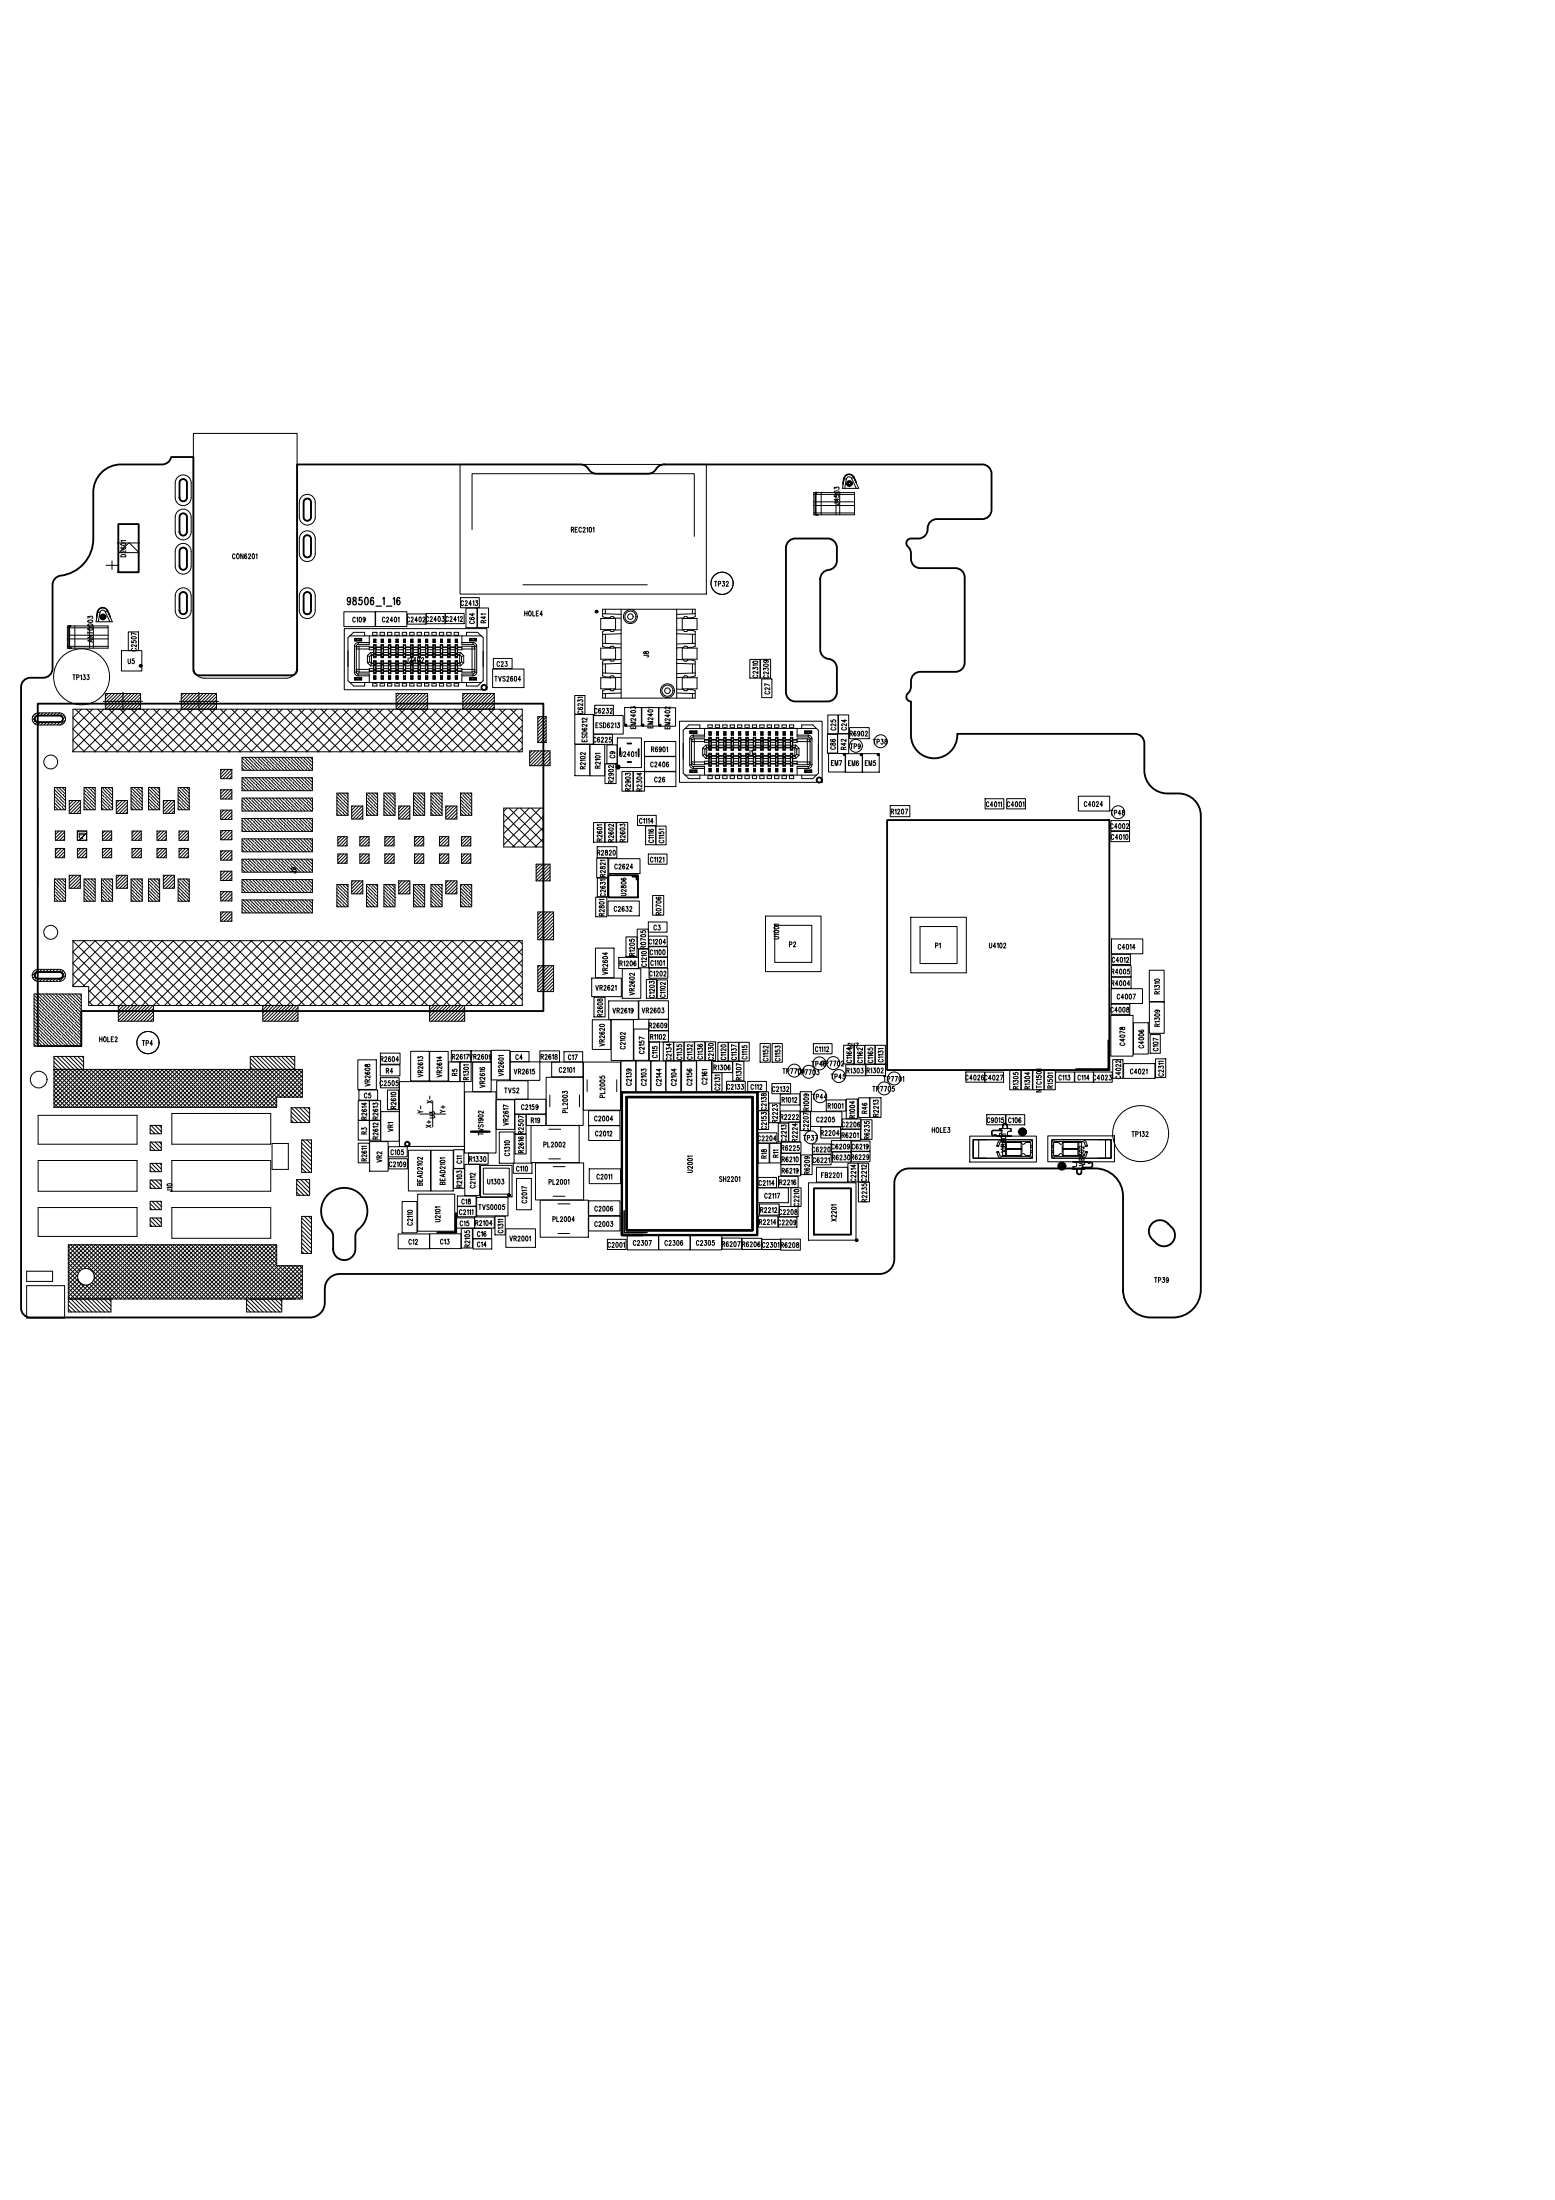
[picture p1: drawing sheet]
<svg xmlns="http://www.w3.org/2000/svg" width="210mm" height="297mm" viewBox="0 0 210 297" stroke-linecap="round" stroke-linejoin="round" font-family="sans-serif">
<g fill="none" stroke="#000" stroke-width=".25">
<path d="M13.7 63.8a3.7 3.7 0 0 1 2.6-1.1h5.6a1.25 1.25 0 0 0 1.2-1h3v28.7a.75 .75 0 0 0 .8 .8h12.5a.75 .75 0 0 0 .7-.8v-27.7h38.3a1.45 1.45 0 0 1 1.2 .9l.6 .3 .3 .1h7a1.45 1.45 0 0 0 1.3-.9l.5-.3 .3-.1h43a1.25 1.25 0 0 1 1.2 1.3v4.8a1.25 1.25 0 0 1-1.2 1.3h-6.1a1.25 1.25 0 0 0-1.3 1.2 1.26 1.26 0 0 1-1.2 1.4h-1a.67 .67 0 0 0-.7 .6 .67 .67 0 0 0 .4 .7 1.94 1.94 0 0 1 .3 1.5 1.25 1.25 0 0 0 1.2 1.2h4.8a1.25 1.25 0 0 1 1.2 1.3v11.5a1.25 1.25 0 0 1-1.2 1.2h-4.8a1.25 1.25 0 0 0-1.2 1.3 1.87 1.87 0 0 1-.6 1.8 .63 .63 0 0 0 .6 .9v4.6a3.1 3.1 0 0 0 3.2 3.1 3.1 3.1 0 0 0 3-3.3h24a1.25 1.25 0 0 1 1.3 1.2v3.7a3.1 3.1 0 0 0 3.1 3.1h1.5a3 3 0 0 1 3 3v64a3.8 3.8 0 0 1-3.8 3.8h-3a3.8 3.8 0 0 1-3.7-3.8v-12.6a3.7 3.7 0 0 0-3.8-3.7h-25.1a2 2 0 0 0-2 2v10.2a2 2 0 0 1-2 2h-72.9a2 2 0 0 0-2 2v1.9a2 2 0 0 1-2 2h-37.7a1.25 1.25 0 0 1-1.3-1.3v-83.8a1.25 1.25 0 0 1 1.3-1.3h1.7a1.25 1.25 0 0 0 1.3-1.2v-11.3a1.25 1.25 0 0 1 1.1-1.3 5 5 0 0 0 4.4-4.9v-6.3a3.7 3.7 0 0 1 1.1-2.7zM106.3 73.2l.6-.4 .4-.1h4.4a1.25 1.25 0 0 1 1.3 1.3v1.7a1.41 1.41 0 0 1-1.5 1.3 1.25 1.25 0 0 0-.8 1.2v9.5a1.41 1.41 0 0 0 1.5 1.4 1.25 1.25 0 0 1 .8 1.1v3.3a1.25 1.25 0 0 1-1.3 1.2h-4.4a1.25 1.25 0 0 1-1.2-1.2v-19.5zM155.5 165.2a1.5 1.5 0 0 1 2.1 0 1.75 1.75 0 0 1 .6 2.6 1.5 1.5 0 0 1-2.2 0 1.9 1.9 0 0 1-.9-1.9z"/>
<circle cx="55" cy="154.5" r=".3"/>
</g>
<g fill="none" stroke="#000" stroke-width=".13">
<path d="M62.1 62.7h33.2v17.5h-33.2zM63.7 71.5v-7.5h30v8.4M46.5 84.9h19.2v8.2h-19.2zM47.2 85.9h17.8M48 83.5a.18 .18 0 0 0-.3-.2 .18 .18 0 0 0-.1 .3v.1a.18 .18 0 0 0 .1 .3 .18 .18 0 0 0 .3-.2M48.2 83.5l.1-.2v.7M48.5 83.4l.1-.1a.38 .38 0 0 1 0 .7l-.1-.3zM49.3 83.6l-.1 .1a.17 .17 0 0 1-.2-.2 .17 .17 0 0 1 .3-.1l-.1 .6-.2-.1M50.7 82.6h4.2v2h-4.2zM55 82.9h2.5v1.4h-2.5zM64.4 82.1h1.5v2.6h-1.5zM66.6 88.9h2.5v1.4h-2.5z"/>
<path d="M77.6 93.9h1.4v2.5h-1.4zM80.1 96.6h4v2.5h-4zM84.3 95.5h2.3v2.5h-2.3zM86.6 95.5h2.3v2.5h-2.3zM88.9 95.6h2.3v2.5h-2.3zM91.7 97.4h19.3v8.2h-19.3zM92.5 98.4h17.7l.3 .2v5.8M101.2 89h1.4v2.6h-1.4zM102.6 89h1.4v2.5h-1.4zM111.7 99.2h1.4v2.5h-1.4zM111.7 96.5h1.4v2.6h-1.4zM113.1 99.1h1.5v2.6h-1.5z"/>
<path d="M114.7 98.2h2.6v1.5h-2.6zM77.6 100.5h2v4.2h-2zM79.6 100.5h2v4.2h-2zM80.1 111.1h1.5v2.6h-1.5zM81.7 111.1h1.5v2.6h-1.5zM83.2 111h1.5v2.7h-1.5zM83.3 116.8a.18 .18 0 0 0-.2-.1 .18 .18 0 0 0-.1 .2v.2a.18 .18 0 0 0 .1 .2 .18 .18 0 0 0 .2-.1M83.6 116.8v-.1a.15 .15 0 0 1 .2 0 .15 .15 0 0 1 0 .2l-.3 .4h.3M87 100.1h4.2v2h-4.2zM87 102.2h4.2v2h-4.2zM87 104.2h4.2v2h-4.2zM87.1 111.5h1.4v2.5h-1.4z"/>
<path d="M87.5 115.3h2.5v1.4h-2.5zM88.5 111.5h1.4v2.6h-1.4zM92.5 104.7h17.7M79.9 132.1h4v2.5h-4zM80.2 134.7h1.5v2.6h-1.5zM80.4 121.1h1.5v2.7h-1.5zM82.2 135.1h4v2.5h-4zM84 130.8h2.5v4h-2.5zM84.5 126.5h1.5v2.6h-1.5zM86.5 126.7v.3M87.3 132.3h1.3v2.5h-1.3zM87.5 124.5h2.5v1.4h-2.5z"/>
<path d="M87.5 126.4h2.6v1.4h-2.6zM87.6 137.6h2.6v1.5h-2.6zM87.6 129.3h2.5v1.3h-2.5zM87.6 139.2h2.6v1.5h-2.6zM87.6 127.8h2.5v1.4h-2.5zM87.6 130.7h2.5v1.4h-2.5zM88.4 139.8l.1-.1v.6M88.7 139.8l.1-.1v.6M88.7 132.3h1.4v2.5h-1.4zM155.1 131h2v4.2h-2zM155.3 139.7h1.3v2.5h-1.3zM21.6 159.3l.2 .2"/>
<path d="M48.4 148.6h1.5v2.7h-1.5zM49.9 148.6h1.5v2.7h-1.5zM49.9 154.1h2.5v4h-2.5zM51.4 150.1h2.5v4h-2.5zM51.9 146.1v-.1a.15 .15 0 0 1 .2 0 .15 .15 0 0 1 0 .2l-.3 .4h.4M52.5 156.5h2.5v1.3h-2.5zM52.7 145.9h-.3v.3a.18 .18 0 0 1 .3 .1 .18 .18 0 0 1-.1 .2 .18 .18 0 0 1-.2 0M55.1 155.3h3v5.5h-3zM55.4 141.9h2.5v4h-2.5zM58 142h2.5v4h-2.5zM58.2 155.3h3v5.5h-3zM62.1 143.4h1.5v2.6h-1.5z"/>
<path d="M62.7 147.4h4.3v8.3h-4.3zM62.7 157.2h2v4.2h-2zM63.2 155.7h2.7v1.5h-2.7zM65.4 146l-.3 .1M65.8 159.2v.5l.1 .2 .2-.1v-.6M66.3 141.8h2.5v4h-2.5zM67.4 152.8h2v4.3h-2zM68.9 143.4h4v2.5h-4zM69.3 157h2.5v1.4h-2.5zM70.1 157.6a.18 .18 0 0 0-.3-.1 .18 .18 0 0 0-.1 .2v.2a.18 .18 0 0 0 .1 .2 .18 .18 0 0 0 .3-.1M70.3 157.6l.1-.1v.6M70.6 157.6l.1-.1v.6"/>
<path d="M71 157.5a.38 .38 0 0 1 0 .6l-.1-.3zM71 150.5h2.7v1.5h-2.7zM73.7 145.5h5v6.5h-5zM74.2 147.8v1.6M87.6 140.7h1.4v2.5h-1.4zM88.1 141.3v.2l.2 .1a.18 .18 0 0 1 .1-.3 .18 .18 0 0 1 .2 .1 .18 .18 0 0 1 0 .2M91 140.7h1.3v2.5h-1.3zM92.4 140.7h1.3v2.5h-1.3zM93.8 140.7h1.3v2.5h-1.3zM94.2 141.8v-.3l.2 .2a.19 .19 0 0 1 .3-.2 .19 .19 0 0 1 0 .3M94.3 141l-.1 .1a.33 .33 0 0 0 .3 .2 .33 .33 0 0 0 .3-.2 .19 .19 0 0 0-.2-.1 .19 .19 0 0 0-.1 .2l.1 .1M96.9 140.7h1.4v2.6h-1.4z"/>
<path d="M98.3 140.7h1.4v2.6h-1.4zM99.8 140.7h1.3v2.6h-1.3zM100.1 143.8l-.7-.2v.3M102.3 154.4h1.5v2.6h-1.5zM102.6 140.9h1.4v2.5h-1.4zM103.8 148.9h1.5v2.7h-1.5zM104.2 140.9h1.4v2.5h-1.4zM105.2 159.3h.3l.1 .1-.1 .2h-.3M105.4 157.3h2.7v1.5h-2.7zM105.4 155.7h2.7v1.5h-2.7zM105.5 154.2h2.6v1.5h-2.6zM105.9 150.6a.16 .16 0 0 1 .3-.1 .15 .15 0 0 1 0 .2l-.3 .4h.3"/>
<path d="M106.4 150.6h.1a.15 .15 0 0 1 .2-.1 .15 .15 0 0 1 0 .2l-.3 .4h.3M107.5 150.6a.15 .15 0 0 1 .2-.1 .15 .15 0 0 1 0 .2l-.2 .4h.3M107.5 156.2h.1a.38 .38 0 0 1 0 .7l-.2-.3zM107.6 152.2v.4l-.4-.3a.15 .15 0 0 0-.2 0 .15 .15 0 0 0 .1 .2M107.6 152.8v.3l-.4-.3a.15 .15 0 0 0-.2 .1 .15 .15 0 0 0 .1 .2M108 150.1h1.4v2.5h-1.4zM108.1 155.9h1.5v2.7h-1.5zM108.7 147.7l.2 .1a.17 .17 0 0 1-.2 .2 .17 .17 0 0 1-.1-.3l.5 .1v.2M109.4 150.1h4.2v2h-4.2zM109.7 154.5h2.5v1.3h-2.5zM109.7 155.9h2.5v1.4h-2.5zM109.8 140.9h2.5v1.4h-2.5z"/>
<path d="M110.2 157.6h4.2v2h-4.2zM110.8 152.2h2.7v1.5h-2.7zM112.2 154h2.7v1.5h-2.7zM112.4 155.5h2.5v1.4h-2.5zM112.6 154.6a.18 .18 0 0 0-.2-.1 .18 .18 0 0 0-.1 .2v.2a.18 .18 0 0 0 .1 .2 .18 .18 0 0 0 .2-.1M113.1 154.6l-.1-.1a.33 .33 0 0 0-.2 .3 .33 .33 0 0 0 .3 .3 .19 .19 0 0 0 0-.2 .19 .19 0 0 0-.2-.1l-.1 .1M113.3 154.6l.1-.1a.15 .15 0 0 1 .2 0 .15 .15 0 0 1 0 .2l-.3 .4h.3M113.5 152.5h2.7v1.5h-2.7zM113.7 151.1h2.5v1.4h-2.5zM113.9 154.5h.1a.38 .38 0 0 1 0 .6l-.2-.2zM114.4 157.1h1.4v2.5h-1.4zM114.7 154.7l-.1 .2a.17 .17 0 0 1-.2-.2 .17 .17 0 0 1 .2-.1v.5l-.2-.1"/>
<path d="M114.9 155.5h2.5v1.4h-2.5zM114.9 154.1h2.5v1.3h-2.5zM115.3 141.1h1.4v2.6h-1.4zM115.9 157.1h1.4v2.5h-1.4zM116.2 151.2h1.5v2.6h-1.5zM116.4 159.9v.2h.2a.18 .18 0 0 1 .1-.2 .18 .18 0 0 1 .2 0 .18 .18 0 0 1 0 .3M116.7 141.1h1.4v2.6h-1.4zM117.8 146.7h.3M118 146.7v.6M118.1 141.1h1.4v2.6h-1.4zM130.9 153.4h9v3.5h-9zM136.8 144.8v.3h.3a.18 .18 0 0 1 0-.3 .18 .18 0 0 1 .3 .1 .18 .18 0 0 1-.1 .2"/>
<path d="M141.4 153.4h9v3.5h-9zM145.8 145.3a.18 .18 0 0 0-.2-.1 .18 .18 0 0 0-.1 .2v.2a.18 .18 0 0 0 .1 .2 .18 .18 0 0 0 .2-.1M146 145.3l.2-.1v.6M146.4 145.3l.1-.1v.6M147 145.6h-.3l.2-.4v.6M53.7 166.6h4.3v2h-4.3zM54.3 162.2h2v4.3h-2zM56.4 161.2h5v5h-5zM58 166.6h4.2v2h-4.2zM61.5 164.4h2.5v1.4h-2.5zM61.7 161.5h2.6v1.4h-2.6zM61.7 162.9h2.6v1.4h-2.6z"/>
<path d="M62.3 165.9h1.5v2.6h-1.5zM63.8 165.9h2.6v1.3h-2.6zM63.9 167.3h2.5v1.3h-2.5zM64.1 164.3h2.6v1.5h-2.6zM64.3 161.7h4.3v2.5h-4.3zM90.1 167.6a.18 .18 0 0 0-.2-.1 .18 .18 0 0 0-.1 .2v.2a.18 .18 0 0 0 .1 .2 .18 .18 0 0 0 .2-.1M90.3 167.6a.16 .16 0 0 1 .3-.1 .15 .15 0 0 1 0 .2l-.3 .4h.3M90.9 167.5h.2l-.1 .2a.19 .19 0 0 1 .1 .3 .19 .19 0 0 1-.3 0M91.4 167.5h.1a.38 .38 0 0 1 0 .6l-.2-.2zM92.1 167.6l-.1-.1a.33 .33 0 0 0-.2 .3 .33 .33 0 0 0 .3 .3 .19 .19 0 0 0 .1-.2 .19 .19 0 0 0-.3-.1v.1M103.2 167.9a.18 .18 0 0 0-.2-.1 .18 .18 0 0 0-.1 .2v.2a.18 .18 0 0 0 .1 .2 .18 .18 0 0 0 .2-.1M103.5 167.9v-.1a.15 .15 0 0 1 .2 0 .15 .15 0 0 1 0 .2l-.2 .4h.3"/>
<path d="M104 167.8h.3l-.2 .2a.19 .19 0 0 1 .2 .3 .19 .19 0 0 1-.3 0M104.6 167.8a.38 .38 0 0 1 0 .6l-.1-.3zM105 167.9l.1-.1v.6M105.4 164.9a.18 .18 0 0 0-.3-.2 .18 .18 0 0 0-.1 .3v.1a.18 .18 0 0 0 .1 .3 .18 .18 0 0 0 .3-.2M105.4 167.3h2.6v1.5h-2.6zM105.5 163.5a.18 .18 0 0 0-.2-.2 .18 .18 0 0 0-.1 .3v.1a.18 .18 0 0 0 .1 .3 .18 .18 0 0 0 .2-.2M105.6 164.9v-.1a.15 .15 0 0 1 .2 0 .15 .15 0 0 1 0 .2l-.2 .4h.3M105.7 163.5l.1-.1a.15 .15 0 0 1 .2 0 .15 .15 0 0 1 0 .2l-.3 .4h.3M106.1 164.9v-.1a.15 .15 0 0 1 .3 0 .15 .15 0 0 1 0 .2l-.3 .4h.3M106.3 163.5v-.1a.15 .15 0 0 1 .2 0 .15 .15 0 0 1 0 .2l-.3 .4h.4M106.7 164.8l.1-.1a.38 .38 0 0 1 0 .7l-.2-.3zM106.8 160.4h1.3v2.5h-1.3z"/>
<path d="M106.8 163.4l.1-.1a.38 .38 0 0 1 0 .7l-.1-.3zM107.3 163.4v.1a.34 .34 0 0 1 .3 .5 .2 .2 0 0 1-.3-.2 .2 .2 0 0 1 .2-.2l.1-.2zM107.4 164.9v.2a.18 .18 0 0 1-.3-.2 .17 .17 0 0 1 .3-.1v.6l-.2-.1"/>
<circle cx="97.5" cy="78.8" r="1.5"/>
<circle cx="118.9" cy="100.1" r=".88"/>
<circle cx="107.2" cy="144.6" r=".88"/>
<circle cx="109.2" cy="144.7" r=".88"/>
<circle cx="109.5" cy="153.6" r=".88"/>
<circle cx="110.6" cy="143.6" r=".88"/>
<circle cx="110.7" cy="148" r=".88"/>
<circle cx="112.5" cy="143.5" r=".87"/>
<circle cx="119.4" cy="147" r=".87"/>
<circle cx="120.7" cy="145.6" r=".88"/>
<circle cx="154" cy="153.1" r="3.8"/>
</g>
<path d="M63.6 152.8h2.5" fill="none" stroke="#000" stroke-width=".32"/>
<g fill="none" stroke="#000" stroke-width=".38">
<circle cx="84.5" cy="97.9" r=".03"/>
<circle cx="86.8" cy="97.9" r=".03"/>
<circle cx="89.1" cy="97.9" r=".03"/>
<circle cx="118.6" cy="101.9" r=".03"/>
</g>
<path d="M61.6 163.8v2.6h-2.5" fill="none" stroke="#000" stroke-width=".3"/>
<text font-size="48" x="4.3" y="134.7">J9</text>
<text font-size="35.4" x="3.5" y="173">J10</text>
<text font-size="34" x="119.6" y="139.8">U4102</text>
<text font-size="33.1" x="23.6" y="86.9">CON6201</text>
<text font-size="19.6" x="83.8" y="164.2">U2001</text>
<text font-size="17.6" x="62.1" y="77.8">REC2101</text>
<text font-size="12.1" x="80.1" y="92.6">J8</text>
<text font-size="8.9" x="53.9" y="153.6">U3</text>
<g font-size="8.5">
<text x="46.4" y="92.1">J2402</text>
<text x="91.7" y="104.6">J1</text>
</g>
<text font-size="8.1" x="109.1" y="166.6">X2201</text>
<text font-size="7.6" x="7.2" y="94.1">TP133</text>
<g font-size="7.5">
<text x="103.3" y="130.1">P2</text>
<text x="122.9" y="130.3">P1</text>
</g>
<text font-size="6.8" x="14.3" y="76.4">D2601</text>
<text font-size="6.6" x="78.7" y="149">PL2005</text>
<g font-size="5.8">
<text x="109.8" y="68.9">J4503</text>
<text x="9.1" y="86.9">ANT0003</text>
</g>
<g font-size="5.6">
<text x="82.5" y="142.4">C2102</text>
<text x="149.9" y="141.8">C4078</text>
</g>
<g font-size="5.3">
<text x="130.9" y="156.2">VIB301</text>
<text x="141.4" y="157.9">VIB302</text>
</g>
<g font-size="5.1">
<text x="71.6" y="156.3">PL2002</text>
<text x="72.2" y="161.3">PL2001</text>
<text x="72.9" y="166.4">PL2004</text>
</g>
<text font-size="4.5" x="17.7" y="142.4">TP4</text>
<g font-size="4.3">
<text x="83" y="103.3">U2401</text>
<text x="85.5" y="142.6">C2157</text>
<text x="153" y="141.7">C4006</text>
<text x="155.1" y="138.9">R1309</text>
<text x="83.8" y="146.9">C2139C2103C2144C2104</text>
<text x="92" y="146.9">C2156</text>
<text x="94" y="146.9">C2161</text>
<text x="64.8" y="161">U1303</text>
<text x="69.7" y="162.8">C2017</text>
</g>
<g font-size="4.1">
<text x="77.6" y="99.9">ESD6212</text>
<text x="80.3" y="131.5">VR2604</text>
<text x="79.9" y="141.2">VR2620</text>
<text x="48.3" y="146.6">VR2608</text>
<text x="63.8" y="146.9">VR2616</text>
<text x="66.9" y="151.9">VR2617</text>
</g>
<text font-size="3.3" x="82" y="120.8">U2806</text>
<text font-size="2.8" x="16.4" y="90.2">U5</text>
<g font-size="2.7">
<text x="62.9" y="84.4">C64</text>
<text x="81.6" y="105.4">R2902</text>
<text x="83.9" y="106.5">R2903</text>
<text x="85.5" y="106.5">R2304</text>
<text x="80.5" y="118.2">R2821</text>
<text x="88.1" y="123.2">R0706</text>
<text x="86" y="127.7">R0705</text>
<text x="52.3" y="149.5">R2610</text>
<text x="60.5" y="145.7">R5</text>
<text x="98.9" y="145.6">R1307</text>
<text x="108" y="149.7">R1009</text>
<text x="136.3" y="146.8">R1305</text>
<text x="137.8" y="146.8">R1304</text>
<text x="139.4" y="146.8">NTC1501R1501</text>
<text x="48.3" y="153.6">R3R2612</text>
<text x="69.5" y="152.8">R2507</text>
<text x="69.5" y="155.5">R2616</text>
<text x="106.4" y="153.8">R2224</text>
<text x="114.2" y="150.7">R1004</text>
<text x="115.9" y="150.5">R46R2213</text>
<text x="48.3" y="156.7">R2611</text>
<text x="61.2" y="160.1">R2103</text>
<text x="103.9" y="156.7">R11</text>
<text x="115.8" y="161.9">R2235</text>
</g>
<g font-size="2.6">
<text x="17.3" y="87.5">C2507</text>
<text x="66.5" y="92.5">TVS2604</text>
<text x="102.8" y="93.9">C27</text>
<text x="113.2" y="98.7">C24</text>
<text x="81.9" y="102.8">C9</text>
<text x="111.8" y="103.9">EM7</text>
<text x="114.1" y="103.9">EM6</text>
<text x="116.4" y="103.9">EM5</text>
<text x="80.6" y="120.8">C2631</text>
<text x="86.2" y="130.3">C1210</text>
<text x="86.2" y="137.3">VR2603</text>
<text x="89.5" y="142.9">C2134</text>
<text x="95.2" y="142.9">C2130</text>
<text x="113.8" y="143.3">C1164</text>
<text x="67" y="148.1">TVS2</text>
<text x="96.1" y="147">C2131</text>
<text x="102.3" y="149.6">C2138</text>
<text x="150.2" y="145.3">C4022</text>
<text x="156" y="145.2">C2311</text>
<text x="102.3" y="152.2">C2153</text>
<text x="105" y="153.8">C2213</text>
<text x="61.2" y="157.4">C11</text>
<text x="66.8" y="166.4">C1311</text>
<text x="68.2" y="168.1">VR2001</text>
</g>
<g font-size="2.1">
<text x="87" y="105.9">C26</text>
<text x="145.5" y="109.2">C4024</text>
<text x="82.1" y="117.7">C2624</text>
<text x="82" y="123.4">C2632</text>
<text x="150" y="135.2">C4007</text>
<text x="151.6" y="145.3">C4021</text>
<text x="102.2" y="162.1">C2117</text>
<text x="53.7" y="168.3">C12C13</text>
</g>
<text font-size="1.8" x="114.6" y="101.3">TP9</text>
<g font-size="1.6">
<text x="114.6" y="99.6">R6902</text>
<text x="120.1" y="110.1">R1207</text>
<text x="80.6" y="115.6">R2820</text>
<text x="83.5" y="130.6">R1206</text>
<text x="150" y="131.7">R4005</text>
<text x="150" y="133.3">R4004</text>
<text x="51.3" y="143.5">R2604</text>
<text x="60.9" y="143.2">R2617VR2609</text>
<text x="72.8" y="143.2">R2618 C17</text>
<text x="87.5" y="139">R2609</text>
<text x="96.2" y="144.6">R1306</text>
<text x="105.3" y="149">R1012</text>
<text x="111.5" y="149.8">R1001</text>
<text x="114.1" y="145.1">R1303R1302</text>
<text x="105.3" y="151.3">R2222</text>
<text x="105.4" y="155.5">R6225</text>
<text x="63.2" y="157">R1330</text>
<text x="105.4" y="158.6">R6219</text>
<text x="105.4" y="157">R6210</text>
</g>
<text font-size="1.5" x="46.9" y="81.7">98506_1_16</text>
<g font-size="1.4">
<text x="62.1" y="81.9">C2413</text>
<text x="54.9" y="84.1">C2402C2403C2412</text>
<text x="80.1" y="100.3">C6225</text>
<text x="80.2" y="96.4">C6232</text>
<text x="86" y="111.3">C1114</text>
<text x="132.9" y="109">C4011 C4001</text>
<text x="149.9" y="112">C4002</text>
<text x="149.9" y="113.5">C4010</text>
<text x="87.5" y="116.5">C1121</text>
<text x="87.5" y="127.6">C1204</text>
<text x="87.5" y="130.5">C1101</text>
<text x="87.6" y="129">C1100</text>
<text x="87.6" y="131.9">C1202</text>
<text x="150" y="130.1">C4012</text>
<text x="149.9" y="136.8">C4008</text>
<text x="68.8" y="143.2">C4</text>
<text x="109.8" y="142.1">C1112</text>
<text x="98" y="147.2">C2133 C112</text>
<text x="104.2" y="147.5">C2132</text>
<text x="130.3" y="145.9">C4026C4027</text>
<text x="102.3" y="154.2">C2204</text>
<text x="113.6" y="152.3">C2206</text>
<text x="114.9" y="155.3">C6219</text>
<text x="133.2" y="151.7">C9015C106</text>
<text x="52.4" y="156">C105</text>
<text x="52.4" y="157.7">C2109</text>
<text x="102.3" y="160.2">C2114R2216</text>
<text x="109.6" y="157.1">C6221</text>
<text x="112.3" y="156.7">R6230R6229</text>
<text x="61.5" y="165.6">C15R2104</text>
<text x="61.7" y="164.1">C2111</text>
<text x="63.8" y="167.1">C16</text>
<text x="63.8" y="168.5">C14</text>
<text x="82" y="168.5">C2001</text>
</g>
<g font-size="1">
<text x="17" y="75.2" transform="rotate(-90 17 75.2)">D2601</text>
<text x="31.4" y="75.4">CON6201</text>
<text x="51.6" y="84">C2401</text>
<text x="63.3" y="82.7" transform="rotate(-90 63.3 82.7)">C64</text>
<text x="70.8" y="83.2">HOLE4</text>
<text x="96.4" y="79.1">TP32</text>
<text x="17.3" y="89.6">U5</text>
<text x="57.4" y="88.7">J2402</text>
<text x="65.6" y="84.1" transform="rotate(-90 65.6 84.1)">R41</text>
<text x="67.1" y="90">C23</text>
<text x="9.8" y="91.8">TP133</text>
<text x="102.3" y="91.5" transform="rotate(-90 102.3 91.5)">C2310</text>
<text x="103.7" y="91.6" transform="rotate(-90 103.7 91.6)">C2309</text>
<text x="78.4" y="96.8" transform="rotate(-90 78.4 96.8)">ESD6212</text>
<text x="80.4" y="98.3">ESD6213</text>
<text x="85.8" y="98.4" transform="rotate(-90 85.8 98.4)">EM2403</text>
<text x="88" y="101.5">R6901</text>
<text x="88.1" y="98.3" transform="rotate(-90 88.1 98.3)">EM2401</text>
<text x="90.4" y="98.4" transform="rotate(-90 90.4 98.4)">EM2402</text>
<text x="101.7" y="101.2">J1</text>
<text x="112.8" y="101.2" transform="rotate(-90 112.8 101.2)">C86</text>
<text x="112.8" y="98.6" transform="rotate(-90 112.8 98.6)">C25</text>
<text x="114.2" y="101.2" transform="rotate(-90 114.2 101.2)">R42</text>
<text x="114.3" y="98.6" transform="rotate(-90 114.3 98.6)">C24</text>
<text x="117.9" y="100.5">TP38</text>
<text x="79" y="103.8" transform="rotate(-90 79 103.8)">R2102</text>
<text x="81" y="103.7" transform="rotate(-90 81 103.7)">R2101</text>
<text x="83" y="102.3" transform="rotate(-90 83 102.3)">C9</text>
<text x="83.6" y="102.1">U2401</text>
<text x="87.8" y="103.5">C2406</text>
<text x="113.8" y="102.6">EM7</text>
<text x="116.1" y="102.6">EM6</text>
<text x="81.3" y="113.6" transform="rotate(-90 81.3 113.6)">R2601</text>
<text x="82.8" y="113.7" transform="rotate(-90 82.8 113.7)">R2602</text>
<text x="84.4" y="113.6" transform="rotate(-90 84.4 113.6)">R2603</text>
<text x="88.2" y="113.8" transform="rotate(-90 88.2 113.8)">C1116</text>
<text x="89.6" y="113.8" transform="rotate(-90 89.6 113.8)">C1151</text>
<text x="133.1" y="108.9">C4011</text>
<text x="149.9" y="110.1">TP48</text>
<text x="39.9" y="117.9" transform="rotate(-90 39.9 117.9)">J9</text>
<text x="81.6" y="123.6" transform="rotate(-90 81.6 123.6)">R2801</text>
<text x="88.3" y="125.6">C3</text>
<text x="85.6" y="129" transform="rotate(-90 85.6 129)">R1205</text>
<text x="87.3" y="130.5" transform="rotate(-90 87.3 130.5)">C1210</text>
<text x="106.6" y="127.8">P2</text>
<text x="126.3" y="128">P1</text>
<text x="150.9" y="128.2">C4014</text>
<text x="80.4" y="133.7">VR2621</text>
<text x="81.3" y="137.2" transform="rotate(-90 81.3 137.2)">R2608</text>
<text x="82.7" y="136.8">VR2619</text>
<text x="85.6" y="134.3" transform="rotate(-90 85.6 134.3)">VR2602</text>
<text x="88.3" y="134.7" transform="rotate(-90 88.3 134.7)">C1203</text>
<text x="89.8" y="134.7" transform="rotate(-90 89.8 134.7)">C1102</text>
<text x="156.5" y="134.2" transform="rotate(-90 156.5 134.2)">R1310</text>
<text x="13.5" y="140.6">HOLE2</text>
<text x="19.2" y="141.2">TP4</text>
<text x="64.7" y="144" transform="rotate(-90 64.7 144)">VR2616</text>
<text x="76.7" y="143.1">C17</text>
<text x="87.9" y="141.1" transform="rotate(-90 87.9 141.1)">C115</text>
<text x="89.8" y="140.8" transform="rotate(-90 89.8 140.8)">C2134</text>
<text x="92" y="143.1" transform="rotate(-90 92 143.1)">C1135</text>
<text x="93.4" y="143" transform="rotate(-90 93.4 143)">C1132</text>
<text x="98" y="143.1" transform="rotate(-90 98 143.1)">C1120</text>
<text x="99.4" y="143.1" transform="rotate(-90 99.4 143.1)">C1137</text>
<text x="100.8" y="143" transform="rotate(-90 100.8 143)">C1115</text>
<text x="103.7" y="143.3" transform="rotate(-90 103.7 143.3)">C1152</text>
<text x="105.3" y="143.3" transform="rotate(-90 105.3 143.3)">C1153</text>
<text x="109.6" y="144">TP46</text>
<text x="110.9" y="143.9">TP7702</text>
<text x="115" y="143.5" transform="rotate(-90 115 143.5)">C1164</text>
<text x="116.4" y="143.5" transform="rotate(-90 116.4 143.5)">C1162</text>
<text x="117.8" y="143.5" transform="rotate(-90 117.8 143.5)">C1165</text>
<text x="119.2" y="143.4" transform="rotate(-90 119.2 143.4)">C1131</text>
<text x="151.1" y="138.5" transform="rotate(-90 151.1 138.5)">C4078</text>
<text x="156.3" y="141.9" transform="rotate(-90 156.3 141.9)">C107</text>
<text x="49.2" y="148.2">C5</text>
<text x="51.3" y="146.6">C2505</text>
<text x="52.2" y="144.9">R4</text>
<text x="57.1" y="145.4" transform="rotate(-90 57.1 145.4)">VR2613</text>
<text x="58.3" y="148.9" transform="rotate(-90 58.3 148.9)">X-</text>
<text x="59.6" y="145.4" transform="rotate(-90 59.6 145.4)">VR2614</text>
<text x="63.2" y="145.8" transform="rotate(-90 63.2 145.8)">R1301</text>
<text x="68" y="145.3" transform="rotate(-90 68 145.3)">VR2601</text>
<text x="69.4" y="145">VR2615</text>
<text x="70.4" y="149.8">C2159</text>
<text x="75.5" y="144.8">C2101</text>
<text x="81.6" y="148.2" transform="rotate(-90 81.6 148.2)">PL2005</text>
<text x="88.5" y="144.1" transform="rotate(-90 88.5 144.1)">C2144</text>
<text x="90.5" y="144.2" transform="rotate(-90 90.5 144.2)">C2104</text>
<text x="94.6" y="144.2" transform="rotate(-90 94.6 144.2)">C2161</text>
<text x="105.7" y="144.9">TP7704</text>
<text x="107.6" y="145.1">TP7703</text>
<text x="109.7" y="148.4">TP44</text>
<text x="112.2" y="145.7">TP45</text>
<text x="117" y="144.9">R1302</text>
<text x="117.8" y="147.3">TP7705</text>
<text x="119.3" y="146">TP7701</text>
<text x="130.3" y="145.8">C4026</text>
<text x="140.6" y="147.4" transform="rotate(-90 140.6 147.4)">NTC1501</text>
<text x="142.9" y="145.8">C113</text>
<text x="147.6" y="145.8">C4023</text>
<text x="155" y="144.2">C4021</text>
<text x="49.5" y="151.1" transform="rotate(-90 49.5 151.1)">R2614</text>
<text x="51" y="153.8" transform="rotate(-90 51 153.8)">R2612 R2613</text>
<text x="53" y="152.8" transform="rotate(-90 53 152.8)">VR1</text>
<text x="57.1" y="150.3" transform="rotate(-90 57.1 150.3)">Y-</text>
<text x="58.2" y="152.2" transform="rotate(-90 58.2 152.2)">X+</text>
<text x="58.7" y="150.9" transform="rotate(-90 58.7 150.9)">U3</text>
<text x="60.1" y="150.2" transform="rotate(-90 60.1 150.2)">Y+</text>
<text x="65.2" y="153.3" transform="rotate(-90 65.2 153.3)">TVS1902</text>
<text x="71.7" y="151.6">R19</text>
<text x="76.6" y="150.2" transform="rotate(-90 76.6 150.2)">PL2003</text>
<text x="80.3" y="151.4">C2004</text>
<text x="80.4" y="153.4">C2012</text>
<text x="104.9" y="151.5" transform="rotate(-90 104.9 151.5)">R2223</text>
<text x="106.1" y="154.1" transform="rotate(-90 106.1 154.1)">C2213</text>
<text x="107.9" y="150.4">R2222</text>
<text x="108.5" y="154">TP37</text>
<text x="109.1" y="152.7" transform="rotate(-90 109.1 152.7)">C2207</text>
<text x="109.6" y="155.5">C6220</text>
<text x="110.2" y="151.5">C2205</text>
<text x="110.8" y="153.3">R2204</text>
<text x="113.7" y="153.6">R6201</text>
<text x="116.2" y="151.4">C2206</text>
<text x="117.3" y="153.8" transform="rotate(-90 117.3 153.8)">R6235</text>
<text x="125.8" y="152.9">HOLE3</text>
<text x="133.3" y="151.6">C9015</text>
<text x="135.8" y="155.6" transform="rotate(-90 135.8 155.6)">VIB301</text>
<text x="152.8" y="153.4">TP132</text>
<text x="51.5" y="156.9" transform="rotate(-90 51.5 156.9)">VR2</text>
<text x="57" y="160" transform="rotate(-90 57 160)">BEAD2102</text>
<text x="60.1" y="159.9" transform="rotate(-90 60.1 159.9)">BEAD2101</text>
<text x="62.3" y="157.1" transform="rotate(-90 62.3 157.1)">C11</text>
<text x="64.1" y="160.4" transform="rotate(-90 64.1 160.4)">C2112</text>
<text x="68.8" y="156" transform="rotate(-90 68.8 156)">C1310</text>
<text x="80.6" y="159.2">C2011</text>
<text x="93.5" y="158.3" transform="rotate(-90 93.5 158.3)">U2001</text>
<text x="97.1" y="159.5">SH2201</text>
<text x="103.5" y="156.4" transform="rotate(-90 103.5 156.4)">R18</text>
<text x="105.2" y="160">R2216</text>
<text x="109.3" y="158.5" transform="rotate(-90 109.3 158.5)">R6209</text>
<text x="110.9" y="159">FB2201</text>
<text x="114.9" y="156.6">R6229</text>
<text x="115.5" y="159.5" transform="rotate(-90 115.5 159.5)">C2214</text>
<text x="117" y="159.5" transform="rotate(-90 117 159.5)">C2212</text>
<text x="55.7" y="165.4" transform="rotate(-90 55.7 165.4)">C2110</text>
<text x="59.4" y="165" transform="rotate(-90 59.4 165)">U2101</text>
<text x="62.3" y="162.6">C18</text>
<text x="64.6" y="163.3">TVS0005</text>
<text x="67.9" y="166.5" transform="rotate(-90 67.9 166.5)">C1311</text>
<text x="80.3" y="165.6">C2003</text>
<text x="80.3" y="163.5">C2006</text>
<text x="102.5" y="165.3">R2214</text>
<text x="102.7" y="163.7">R2212</text>
<text x="107.8" y="162.8" transform="rotate(-90 107.8 162.8)">C2210</text>
<text x="112.9" y="164.9" transform="rotate(-90 112.9 164.9)">X2201</text>
<text x="63.4" y="168.4" transform="rotate(-90 63.4 168.4)">R2105</text>
<text x="85.5" y="168.1">C2307</text>
<text x="94" y="168.1">C2305</text>
<text x="97.5" y="168.3">R6207 R6206</text>
<text x="105.4" y="168.4">R6208</text>
<text x="155.9" y="173.2">TP39</text>
</g>
</svg>
